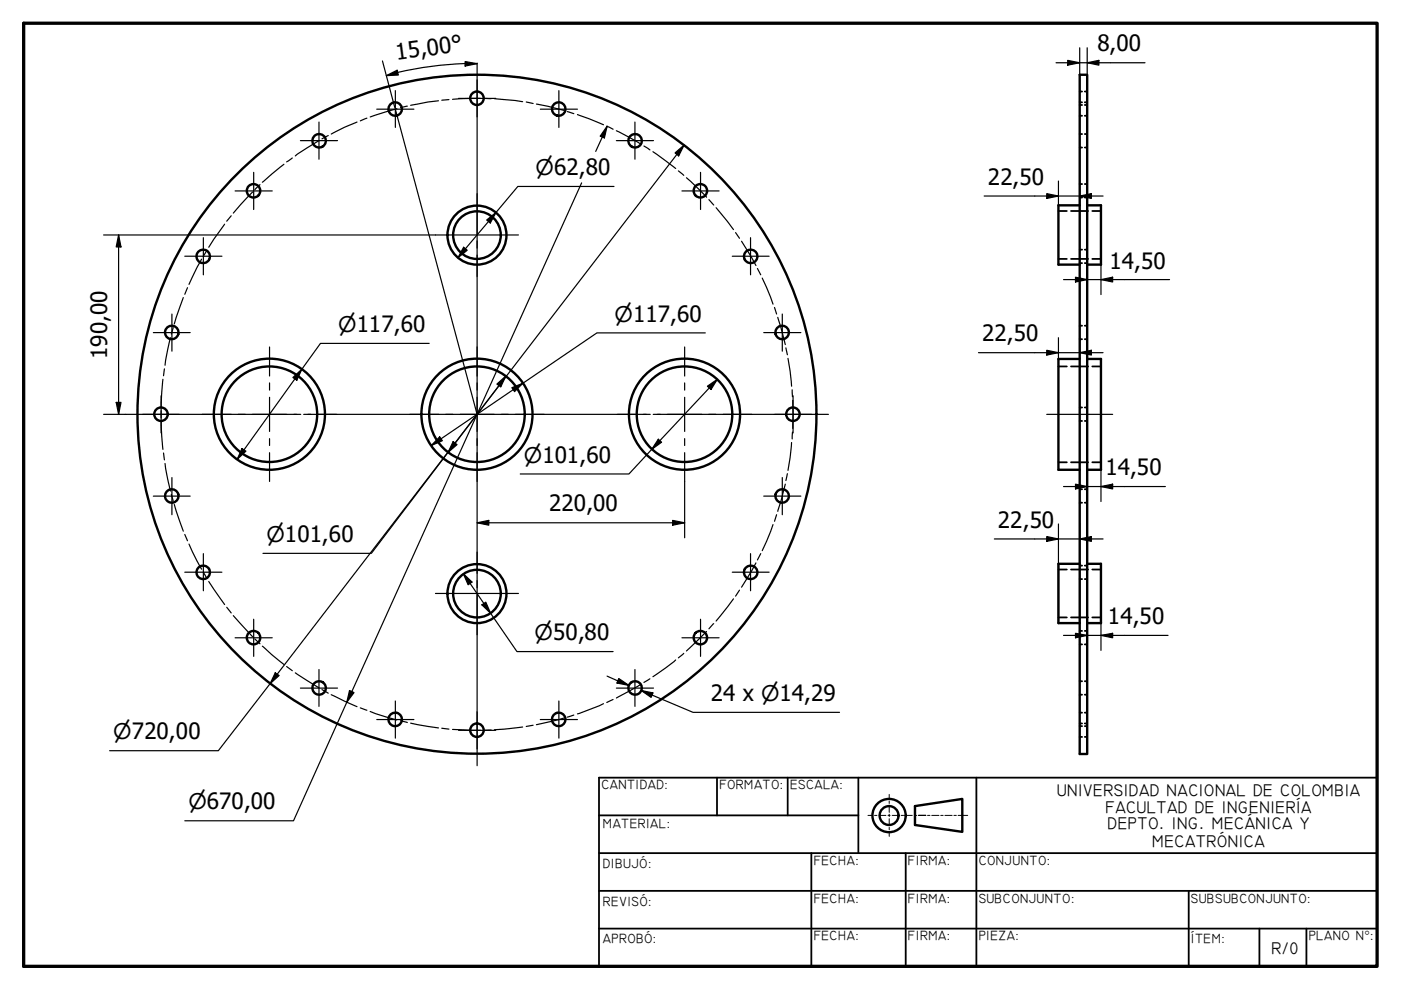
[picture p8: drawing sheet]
<svg xmlns="http://www.w3.org/2000/svg" width="297mm" height="210mm" viewBox="0 0 297 210" stroke-linecap="round" stroke-linejoin="round" font-family="sans-serif">
<!-- layer: Visible (ISO) -->
<g fill="none" stroke="#000" stroke-width=".51">
<path d="M228.9 15.8h1.6v144.1h-1.6zM228.9 43.5h-4.5v12.6h4.5M230.5 43.5h2.9v12.6h-2.9M228.9 76.1h-4.5v23.5h4.5M230.5 76.1h2.9v23.5h-2.9M228.9 119.5h-4.5v12.6h4.5M230.5 119.5h2.9v12.6h-2.9"/>
<circle cx="67.7" cy="29.8" r="1.43"/>
<circle cx="83.8" cy="23.1" r="1.43"/>
<circle cx="101.1" cy="20.8" r="1.43"/>
<circle cx="118.5" cy="23.1" r="1.43"/>
<circle cx="134.7" cy="29.8" r="1.43"/>
<circle cx="43.1" cy="54.4" r="1.43"/>
<circle cx="53.8" cy="40.5" r="1.43"/>
<circle cx="101.1" cy="49.9" r="5"/>
<circle cx="101.1" cy="49.9" r="6.3"/>
<circle cx="148.5" cy="40.5" r="1.43"/>
<circle cx="159.2" cy="54.4" r="1.43"/>
<circle cx="36.4" cy="70.5" r="1.43"/>
<circle cx="165.8" cy="70.5" r="1.43"/>
<circle cx="34.1" cy="87.8" r="1.43"/>
<circle cx="57.1" cy="87.8" r="10.1"/>
<circle cx="57.1" cy="87.8" r="11.8"/>
<circle cx="101.1" cy="87.8" r="72"/>
<circle cx="101.1" cy="87.8" r="10.1"/>
<circle cx="101.1" cy="87.8" r="11.8"/>
<circle cx="145.1" cy="87.8" r="10.1"/>
<circle cx="145.1" cy="87.8" r="11.8"/>
<circle cx="168.1" cy="87.8" r="1.43"/>
<circle cx="36.4" cy="105.2" r="1.43"/>
<circle cx="165.8" cy="105.2" r="1.43"/>
<circle cx="43.1" cy="121.4" r="1.43"/>
<circle cx="53.8" cy="135.2" r="1.43"/>
<circle cx="101.1" cy="125.9" r="5"/>
<circle cx="101.1" cy="125.9" r="6.3"/>
<circle cx="148.5" cy="135.2" r="1.43"/>
<circle cx="159.2" cy="121.4" r="1.43"/>
<circle cx="67.7" cy="145.9" r="1.43"/>
<circle cx="83.8" cy="152.5" r="1.43"/>
<circle cx="101.1" cy="154.8" r="1.43"/>
<circle cx="118.5" cy="152.5" r="1.43"/>
<circle cx="134.7" cy="145.9" r="1.43"/>
</g>
<!-- layer: Hidden (ISO) -->
<g fill="none" stroke="#000" stroke-width=".38">
<path d="M228.9 19.4h.5M230 19.4h.5M228.9 22.3h.5M228.9 24.5h.5M228.9 21.7h.5M228.9 31.3h.5M228.9 28.4h.5M228.9 39h.5M230 22.3h.5M230 24.5h.5M230 21.7h.5M230 31.3h.5"/>
<path d="M230 28.4h.5M230 39h.5M224.4 54.9h1.8M224.4 44.7h1.8M227.1 54.9h3.6M227.1 44.7h3.6M228.9 41.9h.5M228.9 55.8h.5M228.9 52.9h.5M230 41.9h.5M230 55.8h.5M230 52.9h.5"/>
<path d="M231.6 54.9h1.8M231.6 44.7h1.8M224.4 77.7h1.8M227.1 77.7h3.6M228.9 71.9h.5M228.9 69.1h.5M230 71.9h.5M230 69.1h.5M231.6 77.7h1.8M224.4 98h1.8M227.1 98h3.6M228.9 89.3h.5"/>
<path d="M228.9 86.4h.5M230 89.3h.5M230 86.4h.5M231.6 98h1.8M228.9 106.6h.5M228.9 103.7h.5M228.9 119.9h.5M230 106.6h.5M230 103.7h.5M230 119.9h.5M224.4 130.9h1.8M224.4 120.7h1.8"/>
<path d="M227.1 130.9h3.6M227.1 120.7h3.6M228.9 122.8h.5M228.9 136.6h.5M228.9 133.8h.5M230 122.8h.5M230 136.6h.5M230 133.8h.5M231.6 130.9h1.8M231.6 120.7h1.8M228.9 147.3h.5M228.9 144.4h.5"/>
<path d="M228.9 154h.5M228.9 151.1h.5M228.9 156.2h.5M228.9 153.4h.5M230 147.3h.5M230 144.4h.5M230 154h.5M230 151.1h.5M230 156.2h.5M230 153.4h.5"/>
</g>
<!-- layer: Border (ISO) -->
<path d="M5 4.9h287v200h-287z" fill="none" stroke="#000" stroke-width=".7"/>
<!-- layer: Title (ISO) -->
<g fill="none" stroke="#000" stroke-width=".38">
<path d="M127 172.9h55M127 164.9h165v40h-165zM152 164.9v8M167 164.9v8M182 164.9v15.9M207 164.9v40M127 180.9h165M127 188.9h165M127 196.9h165M172 180.9v24M192 180.9v24M252 188.9v16"/>
<path d="M267 196.9v8M277 196.9v8"/>
</g>
<g fill="none" stroke="#000" stroke-width=".21">
<path d="M184 172.9h1M185.4 172.9h.5M186.4 172.9h1.4M188.3 172.9h.4M188.5 168.4v1.1M188.5 176.4v.9M188.5 169.8v.5M188.5 170.7v1.5M188.5 172.6v.5M188.5 173.6v1.4M188.5 175.4v.5M189.2 172.9h1.4"/>
<path d="M191.1 172.9h.5M192 172.9h1.4M193.9 172.9h.5M194.8 172.9h1.5M196.7 172.9h.5M197.5 172.9h1.6M199.5 172.9h.5M200.3 172.9h1.6M202.2 172.9h.6M203.1 172.9h2.1"/>
</g>
<g fill="none" stroke="#000" stroke-width=".51">
<path d="M194 170.9l10-1.5v7l-10-1.5z"/>
<circle cx="188.5" cy="172.9" r="3.5"/>
<circle cx="188.5" cy="172.9" r="2"/>
</g>
<!-- layer: Sketch Geometry (ISO) -->
<g fill="none" stroke="#000" stroke-width=".25">
<path d="M55.1 39.2l-1.1 1M60.2 34.8l-4.6 3.8M62 33.5l-1.2 .8M67.6 29.8l-5 3.3M69.6 28.7l-1.3 .7M75.7 25.9l-2.6 1.1-2.9 1.4M77.8 25.1l-1.4 .5M83.8 23.1l17.4 64.8M84.1 23l-5.6 1.8M86.4 22.5l-1.5 .3M93 21.4l-5.9 .9M95.2 21.1l-1.5 .1"/>
<path d="M101.9 20.9l-6 .2M102.6 20.9h1.5M104.8 20.9l6 .7M111.6 21.6l1.4 .3M113.7 22.1l5.9 1.3M120.3 23.7l1.4 .4M122.4 24.3l5.6 2.2M128.7 26.8l1.3 .6M130.7 27.7l5.2 2.9M136.5 31l1.3 .8M138.4 32.2l4.9 3.5M143.8 36.2l1.2 1"/>
<path d="M145.5 37.7l4.3 4.1M42.7 55l-2.6 5.3M43.9 53.1l-.8 1.2M47.6 47.5l-3.3 4.9M49 45.8l-.9 1.1M53.5 40.7l-4 4.5M150.3 42.3l1 1.2M151.8 44l3.7 4.7M156 49.3l.8 1.2M157.2 51.2l3.1 5.1M160.6 56.9l.7 1.4M161.6 59l2.3 5.5"/>
<path d="M34.9 78.2l-.2 1.5M36.1 71.6l-1.1 5.8M36.7 69.4l-.4 1.4M38.9 63.1l-1.9 5.6M39.8 61l-.6 1.4M164.2 65.2l.5 1.4M164.9 67.3l1.6 5.8M166.6 73.8l.3 1.4M167.1 76l.7 5.9M34.2 87.1v1.5M34.2 89.3l.3 6M34.5 80.4l-.3 5.9"/>
<path d="M34.7 96l.2 1.5M35 98.3l1.1 5.8M167.8 93.8l-.7 5.9M168 82.6v1.5M168 91.6v1.5M168.1 84.9v5.9M36.3 104.8l.4 1.5M37 107l1.9 5.6M39.2 113.3l.6 1.4M40.1 115.4l2.6 5.3M160.3 119.4l-3.1 5.1M161.3 117.4l-.7 1.3"/>
<path d="M163.9 111.2l-2.3 5.5M164.7 109.1l-.5 1.4M166.5 102.7l-1.6 5.7M166.9 100.4l-.3 1.5M43.1 121.3l.8 1.4M44.3 123.3l3.3 4.9M48.1 128.7l.9 1.3M49.5 130.5l4 4.5M54 135.5l1.1 1M55.6 137l4.6 3.9M143.3 139.9l-4.9 3.6M145 138.5l-1.2 1"/>
<path d="M149.8 133.9l-4.3 4.1M151.3 132.2l-1 1.1M155.5 127l-3.7 4.7M156.8 125.1l-.8 1.3M60.8 141.3l1.2 .9M62.6 142.7l5 3.1M68.3 146.2l1.3 .8M70.2 147.3l5.5 2.5M76.4 150.1l1.4 .5M78.5 150.8l5.6 1.8M84.9 152.8l1.5 .4M87.1 153.3l5.9 1"/>
<path d="M93.7 154.4l1.5 .2M95.9 154.7l6 .1M104.1 154.8h-1.5M110.8 154.1l-6 .6M113 153.8l-1.4 .2M119.6 152.2l-5.9 1.4M121.7 151.6l-1.4 .5M128 149.2l-5.6 2.2M130 148.3l-1.3 .6M135.9 145.1l-5.2 2.9M137.8 143.9l-1.3 .8M194.8 172.9h1.5"/>
</g>
<!-- layer: Center Mark (ISO) -->
<g fill="none" stroke="#000" stroke-width=".25">
<path d="M83.8 19.2v7.8M101.2 16.9v7.9M101.2 13.4v36.2M118.5 19.2v7.8M53.8 36.5v7.9M63.7 29.8h7.9M67.6 25.9v7.9M79.9 23.1h7.9M97.2 20.9h7.9M114.6 23.1h7.8M130.7 29.8h7.9M134.6 25.9v7.9"/>
<path d="M148.5 36.5v7.9M39.2 54.3h7.9M43.1 50.4v7.9M49.8 40.5h7.9M92.3 49.8h17.6M101.2 41.1v17.5M101.2 51.1v1.5M101.2 54.1v67.5M144.6 40.5h7.9M155.3 54.3h7.8M159.1 50.4v7.9M32.5 70.5h7.8"/>
<path d="M36.4 66.6v7.9M57.1 73.6v6.1M145.2 73.6v6.1M161.9 70.5h7.9M165.9 66.6v7.9M26.6 87.9h37.2M30.2 87.9h7.8M34.2 83.9v7.9M57.1 81.2v1.5M57.1 84.2v7.3M57.1 93v1.5M57.1 96v6.1"/>
<path d="M64.4 87.9h73.5M138.5 87.9h37.1M145.2 81.2v1.5M145.2 84.2v7.3M145.2 93v1.5M145.2 96v6.1M164.2 87.9h7.9M168.1 83.9v7.9M32.5 105.2h7.8M36.4 101.3v7.8M43.1 117.4v7.9M101.2 117.1v17.5"/>
<path d="M159.1 117.4v7.9M161.9 105.2h7.9M165.9 101.3v7.8M39.2 121.3h7.9M49.8 135.2h7.9M53.8 131.3v7.9M92.3 125.8h17.6M101.2 123.1v1.5M101.2 126.1v36.2M144.6 135.2h7.9M148.5 131.3v7.9M155.3 121.3h7.8"/>
<path d="M63.7 145.9h7.9M67.6 142v7.8M79.9 152.6h7.9M83.8 148.6v7.9M97.2 154.8h7.9M101.2 150.9v7.9M114.6 152.6h7.8M118.5 148.6v7.9M130.7 145.9h7.9M134.6 142v7.8"/>
</g>
<!-- layer: Dimension (ISO) -->
<g fill="none" stroke="#000" stroke-width=".25">
<path d="M81.1 12.9l2.6 9.9M81.9 16l2.3-1.1 .3 1zM84.3 15.4l-2.4 .6M98.6 13.1l2.6 .4-2.6 .5zM98.6 13.5h2.6M98.6 13.5l-7.2 .6-7.1 1.3M223.9 13.3h18.9M226.4 12.8l2.5 .5-2.5 .5zM228.9 10.1v5.7M230.5 13.3l2.5-.5v1zM230.5 10.1v5.7M123.3 38.8l-61.1 135.2h-23"/>
<path d="M128.7 26.8l-.6 2.4-.8-.3zM128.7 26.8l-2.4 5.3M130.2 39.5h-20.4l-12.7 15.1M143.1 32.4l1.9-1.6-1.1 2.3zM145 30.8l-98.7 128.4h-23.1M224.4 38.4v5.1M228.9 38.4v5.1M22 49.8h70.3M25.1 49.8l.6 2.6h-1.1zM25.1 49.8v38.1M98.3 52.4l.8 .7-2 1.5zM103.2 46.6l2-1.5-1.3 2.2z"/>
<path d="M208.7 41.6h25.2M221.9 41.1l2.5 .5-2.5 .5zM225.5 59.3h22.5M228 58.8l2.5 .5-2.5 .5zM228.9 41.6l2.5-.5v1zM230.5 56.1v6.4M233.4 59.3l2.5-.5v1zM233.4 56.1v6.4M91 72.8h-23.1l-17.6 24.6M107.3 79.7l-28.6 37.6h-22.9M149.5 70.6h-22.9l-35.2 23.9M207.5 74.8h26.4"/>
<path d="M221.9 74.3l2.5 .5-2.5 .5zM224.4 71.6v4.5M228.9 74.8l2.5-.5v1zM228.9 71.6v4.5M22 87.9h4.6M24.6 85.3h1.1l-.6 2.6zM51.3 95.1l.8 .6-1.8 1.7zM62.1 80l1.9-1.7-1.1 2.3zM93.2 92.6l.6 .8-2.4 1.1zM96.1 93.6l.8 .7-1.9 1.6zM105.3 81.4l2-1.7-1.1 2.3zM108.5 82.2l2.4-.9-1.8 1.7z"/>
<path d="M139.6 93.1l.7 .7-2.1 1.5zM150 81.9l2.1-1.5-1.4 2.2zM152.1 80.4l-18.8 20.1h-23M230.5 99.6v6.7M233.4 99.6v6.7M101.2 110.8l2.4-.5v1.1zM101.2 110.8h44M142.6 110.3l2.6 .5-2.6 .6zM145.2 102.1v11.9M210.8 114.3h23.1M221.9 113.8l2.5 .5-2.5 .5zM224.4 111.1v21"/>
<path d="M225.5 103.2h21.6M228 102.7l2.5 .5-2.5 .5zM228.9 114.3l2.5-.5v1zM228.9 111.1v21M233.4 103.2l2.5-.5v1zM98.2 121.6l1.9 1.8-.8 .6zM98.2 121.6l11.4 16.5h20.4M102.2 128.2l.8-.5 1 2.3zM225.5 134.7h22.1M228 134.3l2.5 .4-2.5 .5zM233.4 134.7l2.5-.4v.9zM233.4 132.1v5.8"/>
<path d="M58.4 142.7l.8 .5-1.9 1.7zM74.1 146.4l1 .4-1.6 2.1zM128.7 143.4l4.6 1.9M131.2 143.9l2.1 1.4-2.5-.5zM136 146.4l2.4 .5-.4 1zM138.2 147.4l-2.2-1 10.9 4.6h31.1"/>
</g>
<g fill="#000">
<path d="M81.9 16l2.3-1.1 .3 1z" fill-rule="evenodd"/>
<path d="M98.6 13.1l2.6 .4-2.6 .5z" fill-rule="evenodd"/>
<path d="M226.4 12.8l2.5 .5-2.5 .5z" fill-rule="evenodd"/>
<path d="M230.5 13.3l2.5-.5v1z" fill-rule="evenodd"/>
<path d="M128.7 26.8l-.6 2.4-.8-.3z" fill-rule="evenodd"/>
<path d="M143.1 32.4l1.9-1.6-1.1 2.3z" fill-rule="evenodd"/>
<path d="M25.1 49.8l.6 2.6h-1.1z" fill-rule="evenodd"/>
<path d="M98.3 52.4l.8 .7-2 1.5z" fill-rule="evenodd"/>
<path d="M103.2 46.6l2-1.5-1.3 2.2z" fill-rule="evenodd"/>
<path d="M221.9 41.1l2.5 .5-2.5 .5z" fill-rule="evenodd"/>
<path d="M228 58.8l2.5 .5-2.5 .5z" fill-rule="evenodd"/>
<path d="M228.9 41.6l2.5-.5v1z" fill-rule="evenodd"/>
<path d="M233.4 59.3l2.5-.5v1z" fill-rule="evenodd"/>
<path d="M221.9 74.3l2.5 .5-2.5 .5z" fill-rule="evenodd"/>
<path d="M228.9 74.8l2.5-.5v1z" fill-rule="evenodd"/>
<path d="M24.6 85.3h1.1l-.6 2.6z" fill-rule="evenodd"/>
<path d="M51.3 95.1l.8 .6-1.8 1.7z" fill-rule="evenodd"/>
<path d="M62.1 80l1.9-1.7-1.1 2.3z" fill-rule="evenodd"/>
<path d="M93.2 92.6l.6 .8-2.4 1.1z" fill-rule="evenodd"/>
<path d="M96.1 93.6l.8 .7-1.9 1.6z" fill-rule="evenodd"/>
<path d="M105.3 81.4l2-1.7-1.1 2.3z" fill-rule="evenodd"/>
<path d="M108.5 82.2l2.4-.9-1.8 1.7z" fill-rule="evenodd"/>
<path d="M139.6 93.1l.7 .7-2.1 1.5z" fill-rule="evenodd"/>
<path d="M150 81.9l2.1-1.5-1.4 2.2z" fill-rule="evenodd"/>
<path d="M101.2 110.8l2.4-.5v1.1z" fill-rule="evenodd"/>
<path d="M142.6 110.3l2.6 .5-2.6 .6z" fill-rule="evenodd"/>
<path d="M221.9 113.8l2.5 .5-2.5 .5z" fill-rule="evenodd"/>
<path d="M228 102.7l2.5 .5-2.5 .5z" fill-rule="evenodd"/>
<path d="M228.9 114.3l2.5-.5v1z" fill-rule="evenodd"/>
<path d="M233.4 103.2l2.5-.5v1z" fill-rule="evenodd"/>
<path d="M98.2 121.6l1.9 1.8-.8 .6z" fill-rule="evenodd"/>
<path d="M102.2 128.2l.8-.5 1 2.3z" fill-rule="evenodd"/>
<path d="M228 134.3l2.5 .4-2.5 .5z" fill-rule="evenodd"/>
<path d="M233.4 134.7l2.5-.4v.9z" fill-rule="evenodd"/>
<path d="M58.4 142.7l.8 .5-1.9 1.7z" fill-rule="evenodd"/>
<path d="M74.1 146.4l1 .4-1.6 2.1z" fill-rule="evenodd"/>
<path d="M131.2 143.9l2.1 1.4-2.5-.5z" fill-rule="evenodd"/>
<path d="M136 146.4l2.4 .5-.4 1z" fill-rule="evenodd"/>
</g>
<!-- layer: Centerline (ISO) -->
<path d="M221.9 87.9h14" fill="none" stroke="#000" stroke-width=".25"/>
<g font-size="4.8">
<text x="232.7" y="10.9">8,00</text>
<text x="84.1" y="12.7" transform="rotate(-8 84.1 12.7)">15,00°</text>
<text x="209.4" y="39.2">22,50</text>
<text x="235.2" y="56.9">14,50</text>
<text x="22.7" y="76.1" transform="rotate(-90 22.7 76.1)">190,00</text>
<text x="208.2" y="72.4">22,50</text>
<text x="234.4" y="100.7">14,50</text>
<text x="116.5" y="108.4">220,00</text>
<text x="211.6" y="111.9">22,50</text>
<text x="234.9" y="132.4">14,50</text>
<text x="150.7" y="148.6">24 x ⌀14,29</text>
</g>
<g font-size="4.6">
<text x="113.5" y="37.1">⌀62,80</text>
<text x="71.7" y="70.4">⌀117,60</text>
<text x="130.3" y="68.2">⌀117,60</text>
<text x="111.1" y="98.1">⌀101,60</text>
<text x="56.5" y="114.9">⌀101,60</text>
<text x="113.3" y="135.7">⌀50,80</text>
<text x="24" y="156.8">⌀720,00</text>
<text x="39.9" y="171.6">⌀670,00</text>
</g>
<g font-size="3.6">
<text x="224.1" y="168.7">UNIVERSIDAD NACIONAL DE COLOMBIA</text>
<text x="234.4" y="172.3">FACULTAD DE INGENIERÍA</text>
<text x="234.8" y="175.9">DEPTO. ING. MECÁNICA Y</text>
<text x="244.3" y="179.5">MECATRÓNICA</text>
<text x="269.6" y="202.2">R/0</text>
</g>
<g font-size="2.9">
<text x="127.5" y="167.4">CANTIDAD:</text>
<text x="152.5" y="167.4">FORMATO:</text>
<text x="167.5" y="167.4">ESCALA:</text>
<text x="127.8" y="175.5">MATERIAL:</text>
<text x="127.8" y="184">DIBUJÓ:</text>
<text x="172.5" y="183.4">FECHA:</text>
<text x="192.5" y="183.4">FIRMA:</text>
<text x="207.5" y="183.4">CONJUNTO:</text>
<text x="127.8" y="192">REVISÓ:</text>
<text x="172.5" y="191.4">FECHA:</text>
<text x="192.5" y="191.4">FIRMA:</text>
<text x="207.5" y="191.4">SUBCONJUNTO:</text>
<text x="252.5" y="191.4">SUBSUBCONJUNTO:</text>
<text x="127.8" y="200">APROBÓ:</text>
<text x="172.5" y="199.4">FECHA:</text>
<text x="192.5" y="199.4">FIRMA:</text>
<text x="207.5" y="199.4">PIEZA:</text>
<text x="252.5" y="200">ÍTEM:</text>
<text x="277.5" y="199.4">PLANO N°:</text>
</g>
</svg>
